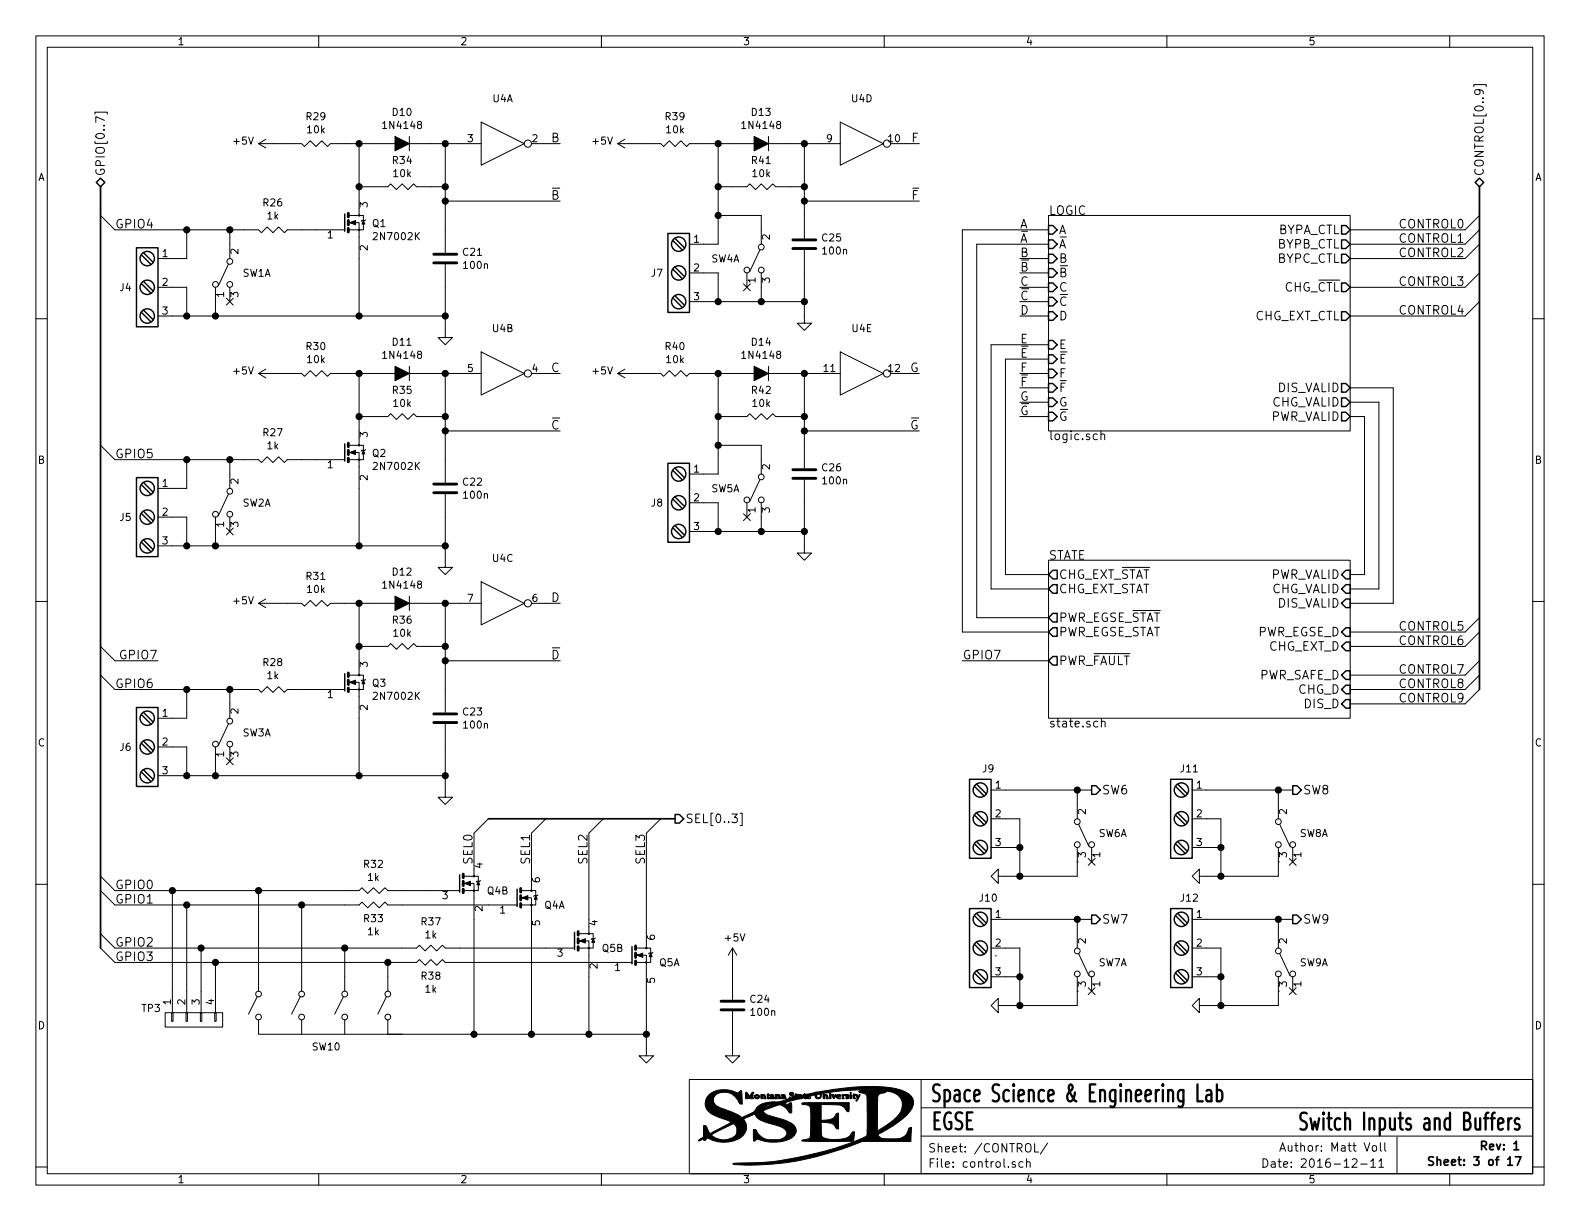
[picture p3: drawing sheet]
<svg xmlns="http://www.w3.org/2000/svg" width="279mm" height="216mm" viewBox="0 0 279 216" stroke-linecap="round" stroke-linejoin="round" font-family="sans-serif">
<g fill="none" stroke="#000" stroke-width=".18">
<path d="M6.3 6.4h266.7v203.2h-266.7zM8.4 8.4h262.6v199.1h-262.6zM56.4 6.4v2M106.3 6.4v2M156.4 6.4v2M206.3 6.4v2M256.4 6.4v2M260.6 15.3v-.3h2.2v.3M16.8 20.2v-.4h2.2v.4M17.8 38.1l2.5 2.5h25.4l.5 .5 1-1 1.1 1 1-1 1 1 .5-.5h10.2M45.7 25.4h7.6l.5 .5 1.1-1 1 1 1-1 1 1 .5-.5h11.4M45.7 25.4l1.3 .8"/>
<path d="M47 24.6l-1.3 .8M63.5 36.8v1.3h-1.8M63.5 38.1h.8v2.5h-.8v-1.2h-1.8M63.5 33h5.1l.5-.5 1 1 1-1 1 1 1.1-1 .5 .5h5M63.5 25.4v10.2M64.6 38.9l-.7 .2M72.4 25.4h12.7M72.4 24.1v2.6M78.7 25.4v19.3M78.7 35.6h20.4M85.1 21.6l7.6 3.8-7.6 3.8zM94 25.4h5.1"/>
<path d="M109.2 25.4h7.6l.5 .5 1.1-1 1 1 1-1 1 1 .5-.5h11.4M109.2 25.4l1.3 .8M110.5 24.6l-1.3 .8M127 33h5.1l.5-.5 1 1 1-1 1 1 1.1-1 .5 .5h5M127 38.1h7.6v5.1M127 25.4v17.8h-5.1M135.9 24.1v2.6M135.9 25.4h12.7M142.2 25.4v16.8M142.2 35.6h20.4M148.6 21.6l7.6 3.8-7.6 3.8zM157.5 25.4h5.1"/>
<path d="M185.4 38.1h53.4v38.1h-53.4zM261.6 38.1l-2.5 2.5h-20.3M6.3 56.4h2.1M27.9 50.8h5.1v5.1M27.9 55.9h50.8M33 40.6v5.1h-5.1M38.1 50.8v5.1M40 52.7l1.2 1.2M40.4 46.7l-1.8 3.8M40.6 40.6v5.1M40.6 50.8v2.5M41.2 52.7l-1.2 1.2"/>
<path d="M61.7 40.6h1.8v15.3M78.7 46.7v13h1.3l-1.3 1.3-1.2-1.3h1.2M121.9 48.3h5.1v5M121.9 53.3h20.3M131.5 50.2l1.2 1.2M132.1 48.3v2.5M132.7 50.2l-1.2 1.2M134.4 44.2l-1.8 3.8M134.6 48.3v5M142.2 44.2v13h1.3l-1.3 1.2-1.2-1.2h1.2M180.3 45.7h5.1M180.3 50.8h5.1"/>
<path d="M180.3 55.9h5.1M180.3 48.3h5.1M180.3 53.3h5.1M185.4 40.6h-15.2v71.2h15.2M185.4 43.2h-12.7v66h12.7M261.6 43.2l-2.5 2.5h-20.3M261.6 48.3l-2.5 2.5h-20.3M261.6 53.3l-2.5 2.6h-20.3M261.6 40.6l-2.5 2.6h-20.3M271 56.4h2M17.8 78.7l2.5 2.6h25.4l.5 .5 1-1 1.1 1 1-1 1 1 .5-.5h10.2M45.7 66h7.6l.5 .5 1.1-1 1 1 1-1 1 1 .5-.5h11.4"/>
<path d="M45.7 66l1.3 .8M47 65.3l-1.3 .7M63.5 77.5v1.2h-1.8M63.5 78.7h.8v2.6h-.8v-1.3h-1.8M63.5 73.7h5.1l.5-.5 1 1 1-1 1 1 1.1-1 .5 .5h5M63.5 66v10.2M64.6 79.5l-.7 .3M72.4 66h12.7M72.4 64.8v2.5M78.7 66v19.3M78.7 76.2h20.4M85.1 62.2l7.6 3.8-7.6 3.9z"/>
<path d="M94 66h5.1M109.2 66h7.6l.5 .5 1.1-1 1 1 1-1 1 1 .5-.5h11.4M109.2 66l1.3 .8M110.5 65.3l-1.3 .7M127 73.7h5.1l.5-.5 1 1 1-1 1 1 1.1-1 .5 .5h5M127 78.7h7.6v5.1M127 66v17.8h-5.1M135.9 66h12.7M135.9 64.8v2.5M142.2 66v16.8M142.2 76.2h20.4M148.6 62.2l7.6 3.8-7.6 3.9z"/>
<path d="M157.5 66h5.1M180.3 66h5.1M180.3 73.7h5.1M180.3 68.6h5.1M180.3 71.1h5.1M185.4 61h-10.1v43.1h10.1M185.4 63.5h-7.6v38.1h7.6M194.7 76.9l.2-.2 .4 .1 .1 .9M194.7 76.2v1.5M238.8 73.7h2.5v27.9h-2.5M238.8 68.6h7.6v38.1h-7.6M238.8 71.1h5v33h-5"/>
<path d="M27.9 91.4h5.1v5.1M27.9 96.5h50.8M33 81.3v5.1h-5.1M38.1 91.4v5.1M40 93.4l1.2 1.2M40.4 87.4l-1.8 3.8M40.6 81.3v5.1M40.6 91.4v2.6M41.2 93.4l-1.2 1.2M61.7 81.3h1.8v15.2M78.7 87.4v12.9h1.3l-1.3 1.3-1.2-1.3h1.2M121.9 88.9h5.1v5.1"/>
<path d="M121.9 94h20.3M131.5 90.8l1.2 1.2M132.1 88.9v2.5M132.7 90.8l-1.2 1.2M134.4 84.8l-1.8 3.8M134.6 88.9v5.1M142.2 84.8v13h1.3l-1.3 1.3-1.2-1.3h1.2M185.4 99.1h53.4v27.9h-53.4zM6.3 106.3h2.1M17.8 119.4l2.5 2.5h25.4l.5 .5 1-1 1.1 1 1-1 1 1 .5-.5h10.2M17.8 114.3l2.5 2.5h7.6M45.7 106.7h7.6l.5 .5 1.1-1 1 1 1-1 1 1 .5-.5h11.4"/>
<path d="M45.7 106.7l1.3 .7M47 105.9l-1.3 .8M63.5 118.1v1.3h-1.8M63.5 119.4h.8v2.5h-.8v-1.2h-1.8M63.5 114.3h5.1l.5-.5 1 1 1-1 1 1 1.1-1 .5 .5h5M63.5 106.7v10.1M72.4 105.4v2.6M72.4 106.7h12.7M78.7 106.7v19.3M78.7 116.8h20.4M85.1 102.9l7.6 3.8-7.6 3.8zM94 106.7h5.1"/>
<path d="M170.2 116.8h15.2M261.6 119.4l-2.5 2.5h-20.3M261.6 111.8l-2.5 2.5h-20.3M261.6 109.2l-2.5 2.6h-20.3M261.6 116.8l-2.5 2.6h-20.3M271 106.3h2M27.9 132.1h5.1v5.1M27.9 137.2h50.8M33 121.9v5.1h-5.1M38.1 132.1v5.1M40 134l1.2 1.2M40.4 128l-1.8 3.8"/>
<path d="M40.6 121.9v5.1M40.6 132.1v2.5M41.2 134l-1.2 1.2M61.7 121.9h1.8v15.3M64.6 120.1l-.7 .3M78.7 128v13h1.3l-1.3 1.2-1.2-1.2h1.2M175.3 139.7h17.7M190.5 139.7v5.1M194.8 127.7v-.1a.37 .37 0 0 1 .6 .1v.8M194.8 127v1.5M210.8 139.7h17.8M226.1 139.7v5.1"/>
<path d="M261.6 121.9l-2.5 2.6h-20.3M6.3 156.4h2.1M17.8 154.9l2.5 2.6h43.2l.5-.5 1 1 1-1 1.1 1 1-1 .5 .5h12.7M17.8 157.5l2.5 2.5h43.2l.5-.5 1 1 1-1 1.1 1 1-1 .5 .5h22.8M30.5 157.5v21.6M45.7 157.5v17.8M82 157.5h1.8v25.4M83.8 153.7v1.2h-1.8M83.8 154.9h.8v2.6h-.8v-1.3h-1.8M85 155.7l-.8 .3M86.4 144.8l-2.6 2.5v5.1M94 156.2v1.3h-1.8"/>
<path d="M94 157.5h.7v2.5h-.7v-1.2h-1.8M95.1 158.2l-.7 .3M96.5 144.8l-2.5 2.5v7.6M106.7 144.8l-2.6 2.5v15.3M116.8 144.8l-2.5 2.5v17.8M130.9 143.8h.3v2.2h-.3M175.3 144.8h5v10.1M175.3 149.9h5M190.5 149.9v5h-14v1.3l-1.2-1.3 1.2-1.2v1.2M190.5 152.4h.1M190.8 145.8l1.7 3.8M192.4 151.8l1.2 1.2"/>
<path d="M193 149.9v2.5M193.6 151.8l-1.2 1.2M210.8 144.8h5.1v10.1M210.8 149.9h5.1M226.1 149.9v5h-14v1.3l-1.3-1.3 1.3-1.2v1.2M226.1 152.4h.1M226.3 145.8l1.8 3.8M228 151.8l1.2 1.2M228.6 149.9v2.5M229.2 151.8l-1.2 1.2M271 156.4h2M17.8 165.1l2.5 2.5h53.4l.5-.5 1 1 1-1 1 1 1-1 .5 .5h22.9"/>
<path d="M17.8 167.6l2.5 2.6h53.4l.5-.5 1 1 1-1 1 1 1-1 .5 .5h33.1M29.2 179.1h10.2v2.5h-10.2zM30.4 179.1h.2v1.5h-.2zM32.9 179.1h.2v1.5h-.2zM33 160v19.1M35.4 179.1h.3v1.5h-.3zM35.6 167.6v11.5M38 179.1h.2v1.5h-.2zM38.1 170.2v8.9M45.5 176.3l-1.6 3M53.1 176.3l-1.5 3M53.3 160v15.3"/>
<path d="M60.7 176.3l-1.5 3M61 167.6v7.7M68.3 176.3l-1.5 3M68.6 170.2v5.1M92.2 160h1.8v22.9M102.4 167.6h1.7v15.3M104.1 163.8v1.3h-1.7M104.1 165.1h.8v2.5h-.8v-1.2h-1.7M105.3 165.9l-.8 .2M112.5 170.2h1.8v16.5h1.3l-1.3 1.3-1.3-1.3h1.3M114.3 166.4v1.2h-1.8M114.3 167.6h.8v2.6h-.8v-1.3h-1.8"/>
<path d="M115.4 168.4l-.7 .3M129.5 178.8v7.9h1.3l-1.3 1.3-1.2-1.3h1.2M129.5 167.6v9.2M129.5 167.6l-.7 1.3M129.5 167.6l.8 1.3M175.3 167.6h5v10.2M175.3 162.6h17.7M175.3 172.7h5M176 169h.1M190.5 172.7v5.1h-14v1.3l-1.2-1.3 1.2-1.3v1.3M190.5 175.3h.1M190.5 162.6v5"/>
<path d="M190.8 168.7l1.7 3.8M192.4 174.7l1.2 1.2M193 172.7v2.6M193.6 174.7l-1.2 1.2M210.8 167.6h5.1v10.2M210.8 162.6h17.8M210.8 172.7h5.1M226.1 172.7v5.1h-14v1.3l-1.3-1.3 1.3-1.3v1.3M226.1 175.3h.1M226.1 162.6v5M226.3 168.7l1.8 3.8M228 174.7l1.2 1.2"/>
<path d="M228.6 172.7v2.6M229.2 174.7l-1.2 1.2M45.7 180.3v2.6h22.9v-2.6M53.3 180.3v2.6M61 180.3v2.6M68.6 182.9h45.7M121.9 190.9h149.1v16.6h-149.1zM162.9 195.9h108M162.9 190.9v16.6M6.3 206.3h2.1M56.4 207.5v2.1M106.3 207.5v2.1"/>
<path d="M156.4 207.5v2.1M162.9 200.9h108M179.5 205.5l-.3-.1-.2 .2v.2l.5 .2v.3h-.5M180.9 205.5l-.4-.1-.3 .3v.6l.3 .1 .4-.1M181.5 205.5l.2-.1 .4 .1 .1 .9M181.5 204.9v1.5M183 202.2v1.5h.7M185.2 202.1l-1.2 2M206.3 207.5v2.1M223.3 204.9a.76 .76 0 0 1 .9 .8 .76 .76 0 0 1-.9 .7zM224.8 205.5h.6l.1 .9M225.5 205.8h-.5l-.2 .2 .2 .4 .5-.1"/>
<path d="M226 205.4h.6M226.2 204.9v1.3l.4 .2M226.3 203.6l.5-1.5 .5 1.5M226.5 203.1h.7M227 205.9l.7-.1-.1-.3-.4-.1-.2 .2 .1 .7h.5M227.8 202.6v.8a.37 .37 0 0 0 .6 0M244.9 202.1v1.3l.2 .2M247 201v6.5M256.4 207.5v2.1M271 206.3h2M273 209.6h.1"/>
<circle cx="63.5" cy="38.1" r=".13"/>
<circle cx="93.3" cy="25.4" r=".63"/>
<circle cx="156.8" cy="25.4" r=".63"/>
<circle cx="38.1" cy="50.3" r=".51"/>
<circle cx="40.6" cy="50.3" r=".51"/>
<circle cx="40.6" cy="46.2" r=".51"/>
<circle cx="63.5" cy="40.6" r=".13"/>
<circle cx="132.1" cy="47.8" r=".51"/>
<circle cx="134.6" cy="43.7" r=".51"/>
<circle cx="134.6" cy="47.8" r=".51"/>
<circle cx="63.5" cy="78.7" r=".13"/>
<circle cx="93.3" cy="66" r=".63"/>
<circle cx="156.8" cy="66" r=".63"/>
<circle cx="38.1" cy="90.9" r=".51"/>
<circle cx="40.6" cy="86.9" r=".51"/>
<circle cx="40.6" cy="90.9" r=".51"/>
<circle cx="63.5" cy="81.3" r=".13"/>
<circle cx="132.1" cy="88.4" r=".51"/>
<circle cx="134.6" cy="88.4" r=".51"/>
<circle cx="134.6" cy="84.3" r=".51"/>
<circle cx="63.5" cy="119.4" r=".13"/>
<circle cx="93.3" cy="106.7" r=".63"/>
<circle cx="38.1" cy="131.6" r=".51"/>
<circle cx="40.6" cy="131.6" r=".51"/>
<circle cx="40.6" cy="127.5" r=".51"/>
<circle cx="63.5" cy="121.9" r=".13"/>
<circle cx="83.8" cy="157.5" r=".13"/>
<circle cx="83.8" cy="154.9" r=".13"/>
<circle cx="94" cy="157.5" r=".13"/>
<circle cx="190.5" cy="145.3" r=".51"/>
<circle cx="190.5" cy="149.4" r=".51"/>
<circle cx="193" cy="149.4" r=".51"/>
<circle cx="226.1" cy="145.3" r=".51"/>
<circle cx="226.1" cy="149.4" r=".51"/>
<circle cx="228.6" cy="149.4" r=".51"/>
<circle cx="45.7" cy="179.8" r=".51"/>
<circle cx="45.7" cy="175.8" r=".51"/>
<circle cx="53.3" cy="175.8" r=".51"/>
<circle cx="53.3" cy="179.8" r=".51"/>
<circle cx="61" cy="179.8" r=".51"/>
<circle cx="61" cy="175.8" r=".51"/>
<circle cx="68.6" cy="175.8" r=".51"/>
<circle cx="68.6" cy="179.8" r=".51"/>
<circle cx="94" cy="160" r=".13"/>
<circle cx="104.1" cy="167.6" r=".13"/>
<circle cx="104.1" cy="165.1" r=".13"/>
<circle cx="114.3" cy="170.2" r=".13"/>
<circle cx="114.3" cy="167.6" r=".13"/>
<circle cx="190.5" cy="168.1" r=".51"/>
<circle cx="190.5" cy="172.2" r=".51"/>
<circle cx="193" cy="172.2" r=".51"/>
<circle cx="226.1" cy="168.1" r=".51"/>
<circle cx="226.1" cy="172.2" r=".51"/>
<circle cx="228.6" cy="172.2" r=".51"/>
</g>
<path d="M17.8 33v134.6M261.6 33v88.9M86.4 144.8h33M253.5 204.6l-.6-.1-.3 .3 .1 .3 .7 .4v.4l-.2 .1h-.6M254.1 205.2l.2-.1h.4l.1 .9M254.1 204.5v1.5M262 202.6l.7-.1 .2-.2-.1-.3-.2-.2h-.6v1.5" fill="none" stroke="#000" stroke-width=".3"/>
<path d="M231.1 196.9l-.3-.2h-.5a.86 .86 0 0 0-.3 1 .86 .86 0 0 0 .7 .6 .84 .84 0 0 1 0 1.4h-.5l-.3-.1M231.7 197.7l.4 2 .4-1.4 .4 1.4 .4-2" fill="none" stroke="#000" stroke-width=".41"/>
<g fill="#000" stroke="#000" stroke-width=".18">
<path d="M61.8 39.4l1.1-.4v.8zM64.3 39l.2 .6h-.5zM69.8 24.1l2.6 1.3-2.6 1.3zM133.3 24.1l2.6 1.3-2.6 1.3zM64.3 79.6l.2 .7h-.5zM69.8 64.8l2.6 1.2-2.6 1.3zM133.3 64.8l2.6 1.2-2.6 1.3zM61.8 80l1.1-.4v.8zM69.8 105.4l2.6 1.3-2.6 1.3zM61.8 120.7l1.1-.4v.7zM64.3 120.3l.2 .6h-.5zM82.2 156.2l1-.4v.8z"/>
<path d="M84.6 155.8l.2 .7h-.5zM92.3 158.8l1-.4v.7zM94.7 158.4l.3 .6h-.5zM102.5 166.4l1-.4v.8zM104.9 166l.3 .6h-.6zM112.6 168.9l1.1-.4v.8zM115.1 168.5l.2 .7h-.5zM131.9 193.1l.2 .1 .4 .7 .4-.7 .2-.1 .2 .1a.84 .84 0 0 0 0 1h-.6l.2-.2-.1-.4-.3 .7-.4-.7 .1 .7-.3-.1zM133.5 193.6a.52 .52 0 0 1 .8 .4 .46 .46 0 0 1-.5 .3 .46 .46 0 0 1-.4-.5h.3v.3h.3v-.4l-.1-.1-.2 .2h-.3zM134.5 193.5a.68 .68 0 0 1 1 .8h-.4l-.1-.7-.2 .7h-.2zM135.7 193.4h.1l.2 .2v.6l.2-.2 .4 .1v-.1h-.4l.4-.4-.4 .1a.4 .4 0 0 1 .5-.1 .4 .4 0 0 1 .2 .5l.2 .1v-.7a.72 .72 0 0 1 .8 .2l.1 .6h-.3l-.1-.7-.2 .2 .1 .5h-1.8zM138.2 193.6h.6l.2 .6h-.8v-.2l.4 .1v-.1h-.4l.4-.2v-.2l-.3 .2z"/>
<path d="M145.5 193.5l.8 .1 .2 .7h-.3l-.2-.7-.1 .6-.3 .1zM146.7 193.5a.44 .44 0 0 1 .1 .8l-.1-.1zM147 193.5h.4l.1 .4 .2-.3h.2l-.4 .7zM147.9 193.8l.5-.2-.4 .1a.42 .42 0 0 1 .7 0v.1l-.5 .2 .2 .2 .3-.1-.2 .2a.45 .45 0 0 1-.6-.5zM148.9 193.6h1.1l.1 .2-.3-.2 .3 .3v.2l-.5 .2v-.2h.3l-.5-.4-.3 .2 .2 .4h-.4zM141.8 195.1l1.2-.1h7.2l-.1 1.5h-.3a2.08 2.08 0 0 0-2.3-1.1l-2.3-.1v2.8a2.89 2.89 0 0 0 2.5-.8 .49 .49 0 0 1 .6-.5v2.8a.44 .44 0 0 1-.6-.4 1.21 1.21 0 0 0-1.1-.6l-1.4-.2v1.7a.92 .92 0 0 0 .9 1.2 5.7 5.7 0 0 0 4.1-.4l.3-.4a.51 .51 0 0 1 .6-.4l-.1 1.7h-7.8l-1.4-.1 .2-.2 .6-.1a.65 .65 0 0 0 .7-.8l.1-1.4a10.7 10.7 0 0 0-.2-3.6l-.6-.2-.7-.1zM150.3 193.5l.2 .1 .1 .7-.3-.1zM150.4 193.1l.1 .2h-.2zM150.9 193.4h.2a.58 .58 0 0 1 .7 .6l.1-.4 .2-.1-.5 1.1h-.3a.54 .54 0 0 0 .3-.5 .54 .54 0 0 0-.4-.4l-.1 .2 .2 .3-.2 .1a.57 .57 0 0 1-.2-.9zM125.4 193.6a4.8 4.8 0 0 1 5.1-.3l.6-.5 .2 2.4a.48 .48 0 0 1-.7-.4 2.7 2.7 0 0 0-4.1-1.2 1.38 1.38 0 0 0 .9 2.3l2.6 1 1.2 .7 1.1-.5a2.12 2.12 0 0 0 1.5-1.2h1.3l1.6-.7a2.24 2.24 0 0 0-1.7 .7h-1.2l.1-.1a5.2 5.2 0 0 1 3.5-1l1.9-.5 .3-.3 .2 .1h.3v-.2l-.4-.3-.1-.2 .2-.2h.4l.1 .1v.2l-.2-.2h-.3l.7 .7 .1-.2 .4 .1 .6-.1-.6-.1-.4 .1 .1-.4 1.1 .3 .5-.3a2.14 2.14 0 0 0 1.7-.2l1.2-.2a37.2 37.2 0 0 1 13.3-.5 4.2 4.2 0 0 1 2.9 1.8 2.19 2.19 0 0 1-.5 2.2 19.5 19.5 0 0 1-5.6 4.1l-.1 .1a1.56 1.56 0 0 0 1.8 .7h.6a3.2 3.2 0 0 0 2.4-.5l.3-.4 .5-1 .4-.1-.1 2.4h-8.6l-.8 .3a47.8 47.8 0 0 1-22.1 3.7l.3-.1a57.6 57.6 0 0 0 23.3-4.8l.1-.9h1.8l.9-.5a11.3 11.3 0 0 0 3.3-2.9 2.46 2.46 0 0 0-.2-2.6 2.46 2.46 0 0 0-2.4-1l-.1 .2-.4 .1a.87 .87 0 0 0-1 1l-.1 5.7h-1.8v-4.4a3.2 3.2 0 0 0-.2-2.1l-1.1-.3-.1-.2 3.9-.2a41.2 41.2 0 0 0-8.9 .4l-.1 .2-.4-.2-1.1 .2-.1 .6a.57 .57 0 0 1-.6 .3 .57 .57 0 0 1-.5-.5h.3l.2 .3h.4l.1-.5-.1-.1h-.3l-.3 .3-.6-.2-.9 .4a.26 .26 0 0 0 .5 .1l-.3 .2h-.3l-.4-.3v.1l.2 .1-.1 .1-.5-.2-.1 .1-2 .5-1.2 .4a.79 .79 0 0 0 1.2-.1l.1 .5v1.2l-.4 .1a2.32 2.32 0 0 0-1.9-1.4l-2.7 1a1.85 1.85 0 0 0 1.6 1 8.1 8.1 0 0 1 3.9 1.7 1.34 1.34 0 0 1-.4 2.1 7.3 7.3 0 0 1-6.2 .2l-.6 .4-.1-2.1a.41 .41 0 0 1 .6 .3 2.74 2.74 0 0 0 3 1.5 2.1 2.1 0 0 0 2.4-1.1 2.02 2.02 0 0 0-1.8-1.4 8 8 0 0 1-3.6-1.4l-.3-.6h-.1l-1.9 .9 .2 .3a2.19 2.19 0 0 1-1.1 3.2 5.9 5.9 0 0 1-5.5-.2l-.4 .5h-.2l-.1-.3-.9 .3 .9-.6v-.4h1.4a3 3 0 0 0 4.4-.2 1.27 1.27 0 0 0-.6-1.8l-3.8 2h-1.4v-1.7l.5 .1 .7 1.3 2.6-1.4a1.27 1.27 0 0 0 1-.6l-.4-.2a10.4 10.4 0 0 1-3.6-1.7 2 2 0 0 1 .2-2.9z"/>
</g>
<g fill="none" stroke="#000" stroke-width=".25">
<path d="M17 32.3l.8-.8 .7 .8-.7 .7zM61 37.8v3.1M185.4 39.9h.8l.7 .7-.7 .8h-.8zM237.2 39.9h.8l.8 .7-.8 .8h-.8zM260.9 32.3l.7-.8 .8 .8-.8 .7zM24.1 43.8h3.8v14h-3.8zM25 50.2l1.7 1.6M25 55.2l1.7 1.7M25 45.1l1.7 1.6M25.4 54.9l1.7 1.6M25.4 44.7l1.7 1.7M25.4 49.8l1.7 1.6"/>
<path d="M118.1 41.3h3.8v13.9h-3.8zM119 47.6l1.6 1.7M119 52.7l1.6 1.7M119 42.5l1.6 1.7M119.4 52.3l1.6 1.7M119.4 42.2l1.6 1.6M119.4 47.2l1.6 1.7M185.4 42.4h.8l.7 .8-.7 .7h-.8zM185.4 45h.8l.7 .7-.7 .8h-.8zM185.4 47.5h.8l.7 .8-.7 .7h-.8zM185.4 50h.8l.7 .8-.7 .8h-.8zM185.4 52.6h.8l.7 .7-.7 .8h-.8z"/>
<path d="M185.4 55.1h.8l.7 .8-.7 .7h-.8zM237.2 42.4h.8l.8 .8-.8 .7h-.8zM237.2 45h.8l.8 .7-.8 .8h-.8zM237.2 50h.8l.8 .8-.8 .8h-.8zM237.2 55.1h.8l.8 .8-.8 .7h-.8zM61 78.5v3M185.4 60.2h.8l.7 .8-.7 .7h-.8zM185.4 62.7h.8l.7 .8-.7 .8h-.8zM185.4 65.3h.8l.7 .7-.7 .8h-.8zM185.4 67.8h.8l.7 .8-.7 .7h-.8zM185.4 70.4h.8l.7 .7-.7 .8h-.8zM185.4 72.9h.8l.7 .8-.7 .7h-.8z"/>
<path d="M237.2 70.4h.8l.8 .7-.8 .8h-.8zM237.2 67.8h.8l.8 .8-.8 .7h-.8zM237.2 72.9h.8l.8 .8-.8 .7h-.8zM24.1 84.5h3.8v13.9h-3.8zM25 90.8l1.7 1.7M25 95.9l1.7 1.6M25 85.7l1.7 1.7M25.4 95.5l1.7 1.7M25.4 85.3l1.7 1.7M25.4 90.4l1.7 1.7M118.1 81.9h3.8v14h-3.8zM119 88.3l1.6 1.6"/>
<path d="M119 93.3l1.6 1.7M119 83.2l1.6 1.6M119.4 93l1.6 1.6M119.4 82.8l1.6 1.7M119.4 87.9l1.6 1.6M61 119.1v3.1M186.2 116.1h.7v1.5h-.7l-.8-.8zM186.2 111h.7v1.5h-.7l-.8-.7zM186.2 103.4h.7v1.5h-.7l-.8-.8zM186.2 100.8h.7v1.6h-.7l-.8-.8zM186.2 108.5h.7v1.5h-.7l-.8-.8zM237.2 111.8l.8-.8h.8v1.5h-.8z"/>
<path d="M237.2 104.1l.8-.7h.8v1.5h-.8zM238 118.6h.8v1.5h-.8l-.8-.7zM238 113.5h.8v1.6h-.8l-.8-.8zM238 100.8h.8v1.6h-.8l-.8-.8zM238 105.9h.8v1.5h-.8l-.8-.7zM24.1 125.1h3.8v14h-3.8zM25 131.4l1.7 1.7M25 136.5l1.7 1.7M25 126.4l1.7 1.6M25.4 136.1l1.7 1.7M25.4 126l1.7 1.6M25.4 131.1l1.7 1.6"/>
<path d="M171.4 137.8h3.9v14h-3.9zM172.3 139.1l1.7 1.6M172.7 138.7l1.7 1.6M193 138.9h.8l.8 .8-.8 .8h-.8zM207 137.8h3.8v14h-3.8zM207.9 139.1l1.6 1.6M208.3 138.7l1.6 1.6M228.6 138.9h.8l.7 .8-.7 .8h-.8zM238 121.2h.8v1.5h-.8l-.8-.8zM238 123.7h.8v1.5h-.8l-.8-.7zM81.3 154.7v3M91.4 157.2v3.1"/>
<path d="M119.4 144h.7l.8 .8-.8 .7h-.7zM172.3 144.1l1.7 1.7M172.3 149.2l1.7 1.7M172.7 148.8l1.7 1.7M172.7 143.8l1.7 1.6M207.9 144.1l1.6 1.7M207.9 149.2l1.6 1.7M208.3 148.8l1.6 1.7M208.3 143.8l1.6 1.6M101.6 164.8v3.1M111.8 167.4v3M171.4 160.7h3.9v13.9h-3.9z"/>
<path d="M172.3 167l1.7 1.7M172.3 172.1l1.7 1.6M172.3 161.9l1.7 1.7M172.7 171.7l1.7 1.7M172.7 161.5l1.7 1.7M172.7 166.6l1.7 1.7M193 161.8h.8l.8 .8-.8 .7h-.8zM207 160.7h3.8v13.9h-3.8zM207.9 167l1.6 1.7M207.9 172.1l1.6 1.6M207.9 161.9l1.6 1.7M208.3 171.7l1.6 1.7"/>
<path d="M208.3 161.5l1.6 1.7M208.3 166.6l1.6 1.7M228.6 161.8h.8l.7 .8-.7 .7h-.8z"/>
<circle cx="26" cy="45.7" r="1.27"/>
<circle cx="26" cy="50.8" r="1.27"/>
<circle cx="26" cy="55.9" r="1.27"/>
<circle cx="120" cy="53.3" r="1.27"/>
<circle cx="120" cy="48.3" r="1.27"/>
<circle cx="120" cy="43.2" r="1.27"/>
<circle cx="26" cy="86.4" r="1.27"/>
<circle cx="26" cy="91.4" r="1.27"/>
<circle cx="26" cy="96.5" r="1.27"/>
<circle cx="120" cy="94" r="1.27"/>
<circle cx="120" cy="83.8" r="1.27"/>
<circle cx="120" cy="88.9" r="1.27"/>
<circle cx="26" cy="127" r="1.27"/>
<circle cx="26" cy="132.1" r="1.27"/>
<circle cx="26" cy="137.2" r="1.27"/>
<circle cx="173.4" cy="139.7" r="1.27"/>
<circle cx="208.9" cy="139.7" r="1.27"/>
<circle cx="173.4" cy="149.9" r="1.27"/>
<circle cx="173.4" cy="144.8" r="1.27"/>
<circle cx="208.9" cy="149.9" r="1.27"/>
<circle cx="208.9" cy="144.8" r="1.27"/>
<circle cx="173.4" cy="172.7" r="1.27"/>
<circle cx="173.4" cy="167.6" r="1.27"/>
<circle cx="173.4" cy="162.6" r="1.27"/>
<circle cx="208.9" cy="172.7" r="1.27"/>
<circle cx="208.9" cy="162.6" r="1.27"/>
<circle cx="208.9" cy="167.6" r="1.27"/>
</g>
<g fill="none" stroke="#000" stroke-width=".51">
<path d="M61.6 37.7v.7M61.6 39v.8M61.6 40.4v.6M76.7 46.5h4.1M76.7 45h4.1M140.2 43.9h4.1M140.2 42.4h4.1M61.6 78.4v.6M61.6 79.6v.8M61.6 81v.7M76.7 87.1h4.1M76.7 85.6h4.1"/>
<path d="M140.2 84.6h4.1M140.2 83.1h4.1M61.6 119v.6M61.6 120.3v.7M61.6 121.7v.6M76.7 127.8h4.1M76.7 126.2h4.1M81.9 154.6v.6M81.9 155.8v.8M81.9 157.2v.7M92.1 157.1v.6M92.1 158.4v.7"/>
<path d="M92.1 159.8v.6M102.2 164.7v.7M102.2 166v.8M102.2 167.4v.6M112.4 167.3v.6M112.4 168.5v.8M112.4 169.9v.7M127.5 178.6h4.1M127.5 177h4.1"/>
</g>
<g fill="#000" stroke="#000" stroke-width=".25">
<circle cx="63.5" cy="33" r=".51"/>
<circle cx="63.5" cy="25.4" r=".51"/>
<circle cx="78.7" cy="25.4" r=".51"/>
<circle cx="78.7" cy="35.6" r=".51"/>
<circle cx="78.7" cy="33" r=".51"/>
<circle cx="127" cy="25.4" r=".51"/>
<circle cx="127" cy="33" r=".51"/>
<circle cx="127" cy="38.1" r=".51"/>
<circle cx="142.2" cy="33" r=".51"/>
<circle cx="142.2" cy="35.6" r=".51"/>
<circle cx="142.2" cy="25.4" r=".51"/>
<circle cx="33" cy="55.9" r=".51"/>
<circle cx="33" cy="40.6" r=".51"/>
<circle cx="38.1" cy="55.9" r=".51"/>
<circle cx="40.6" cy="40.6" r=".51"/>
<circle cx="63.5" cy="55.9" r=".51"/>
<circle cx="78.7" cy="55.9" r=".51"/>
<circle cx="127" cy="53.3" r=".51"/>
<circle cx="134.6" cy="53.3" r=".51"/>
<circle cx="142.2" cy="53.3" r=".51"/>
<circle cx="63.5" cy="73.7" r=".51"/>
<circle cx="63.5" cy="66" r=".51"/>
<circle cx="78.7" cy="66" r=".51"/>
<circle cx="78.7" cy="73.7" r=".51"/>
<circle cx="78.7" cy="76.2" r=".51"/>
<circle cx="127" cy="66" r=".51"/>
<circle cx="127" cy="78.7" r=".51"/>
<circle cx="127" cy="73.7" r=".51"/>
<circle cx="142.2" cy="76.2" r=".51"/>
<circle cx="142.2" cy="73.7" r=".51"/>
<circle cx="142.2" cy="66" r=".51"/>
<circle cx="33" cy="81.3" r=".51"/>
<circle cx="33" cy="96.5" r=".51"/>
<circle cx="38.1" cy="96.5" r=".51"/>
<circle cx="40.6" cy="81.3" r=".51"/>
<circle cx="63.5" cy="96.5" r=".51"/>
<circle cx="78.7" cy="96.5" r=".51"/>
<circle cx="127" cy="94" r=".51"/>
<circle cx="134.6" cy="94" r=".51"/>
<circle cx="142.2" cy="94" r=".51"/>
<circle cx="63.5" cy="114.3" r=".51"/>
<circle cx="63.5" cy="106.7" r=".51"/>
<circle cx="78.7" cy="114.3" r=".51"/>
<circle cx="78.7" cy="106.7" r=".51"/>
<circle cx="78.7" cy="116.8" r=".51"/>
<circle cx="33" cy="121.9" r=".51"/>
<circle cx="33" cy="137.2" r=".51"/>
<circle cx="38.1" cy="137.2" r=".51"/>
<circle cx="40.6" cy="121.9" r=".51"/>
<circle cx="63.5" cy="137.2" r=".51"/>
<circle cx="78.7" cy="137.2" r=".51"/>
<circle cx="190.5" cy="139.7" r=".51"/>
<circle cx="226.1" cy="139.7" r=".51"/>
<circle cx="30.5" cy="157.5" r=".51"/>
<circle cx="45.7" cy="157.5" r=".51"/>
<circle cx="180.3" cy="149.9" r=".51"/>
<circle cx="180.3" cy="154.9" r=".51"/>
<circle cx="215.9" cy="149.9" r=".51"/>
<circle cx="215.9" cy="154.9" r=".51"/>
<circle cx="33" cy="160" r=".51"/>
<circle cx="35.6" cy="167.6" r=".51"/>
<circle cx="38.1" cy="170.2" r=".51"/>
<circle cx="53.3" cy="160" r=".51"/>
<circle cx="61" cy="167.6" r=".51"/>
<circle cx="68.6" cy="170.2" r=".51"/>
<circle cx="180.3" cy="177.8" r=".51"/>
<circle cx="180.3" cy="172.7" r=".51"/>
<circle cx="190.5" cy="162.6" r=".51"/>
<circle cx="215.9" cy="177.8" r=".51"/>
<circle cx="215.9" cy="172.7" r=".51"/>
<circle cx="226.1" cy="162.6" r=".51"/>
<circle cx="83.8" cy="182.9" r=".51"/>
<circle cx="94" cy="182.9" r=".51"/>
<circle cx="104.1" cy="182.9" r=".51"/>
<circle cx="114.3" cy="182.9" r=".51"/>
</g>
<g font-size="4.2">
<text x="164.4" y="194.9">Space Science &amp; Engineering Lab</text>
<text x="164.5" y="199.8">EGSE</text>
<text x="234.9" y="199.9">Switch Inputs a</text>
</g>
<g font-size="2.1">
<text x="97.5" y="25.1">B</text>
<text x="161.3" y="25.1">F</text>
<text x="18.5" y="31.2" transform="rotate(-90 18.5 31.2)">GPIO[0..7]</text>
<text x="97.5" y="35.3">B</text>
<text x="161.3" y="35.3">F</text>
<text x="262.4" y="31.2" transform="rotate(-90 262.4 31.2)">CONTROL[0..9]</text>
<text x="20.3" y="40.4">GPIO4</text>
<text x="180.3" y="40.4">A</text>
<text x="185.4" y="38">LOGIC</text>
<text x="187.2" y="41.4">A</text>
<text x="225.8" y="41.4">BYPA_CTL</text>
<text x="247.4" y="40.4">CONTROL0</text>
<text x="180.3" y="45.5">B</text>
<text x="180.3" y="42.9">A</text>
<text x="187.2" y="43.9">A</text>
<text x="187.2" y="46.5">B</text>
<text x="225.8" y="43.9">BYPB_CTL</text>
<text x="225.8" y="46.5">BYPC_CTL</text>
<text x="247.4" y="42.9">CONTROL1</text>
<text x="247.4" y="45.5">CONTROL2</text>
<text x="180.3" y="50.5">C</text>
<text x="180.3" y="48">B</text>
<text x="180.3" y="53.1">C</text>
<text x="187.2" y="49">B</text>
<text x="187.2" y="51.6">C</text>
<text x="226.9" y="51.6">CHG_CTL</text>
<text x="247.4" y="50.5">CONTROL3</text>
<text x="180.3" y="55.6">D</text>
<text x="187.2" y="54.1">C</text>
<text x="187.2" y="56.6">D</text>
<text x="221.6" y="56.6">CHG_EXT_CTL</text>
<text x="247.4" y="55.6">CONTROL4</text>
<text x="97.5" y="65.8">C</text>
<text x="160.9" y="65.8">G</text>
<text x="180.3" y="65.8">F</text>
<text x="180.3" y="60.7">E</text>
<text x="180.3" y="63.2">E</text>
<text x="187.2" y="61.7">E</text>
<text x="187.2" y="64.3">E</text>
<text x="180.3" y="68.3">F</text>
<text x="180.3" y="70.9">G</text>
<text x="187.2" y="66.8">F</text>
<text x="187.2" y="69.3">F</text>
<text x="187.2" y="71.9">G</text>
<text x="224.7" y="71.9">CHG_VALID</text>
<text x="225.9" y="69.3">DIS_VALID</text>
<text x="97.5" y="75.9">C</text>
<text x="160.9" y="75.9">G</text>
<text x="180.3" y="73.4">G</text>
<text x="185.4" y="77.8">logic.sch</text>
<text x="187.2" y="74.4">G</text>
<text x="224.5" y="74.4">PWR_VALID</text>
<text x="20.3" y="81">GPIO5</text>
<text x="185.4" y="99">STATE</text>
<text x="97.5" y="106.4">D</text>
<text x="187.2" y="104.9">CHG_EXT_STAT</text>
<text x="187.2" y="102.4">CHG_EXT_STAT</text>
<text x="224.5" y="102.4">PWR_VALID</text>
<text x="224.7" y="104.9">CHG_VALID</text>
<text x="225.9" y="107.4">DIS_VALID</text>
<text x="187.2" y="112.5">PWR_EGSE_STAT</text>
<text x="187.2" y="110">PWR_EGSE_STAT</text>
<text x="222.2" y="112.5">PWR_EGSE_D</text>
<text x="247.4" y="111.5">CONTROL5</text>
<text x="21.5" y="116.6">GPIO7</text>
<text x="97.5" y="116.6">D</text>
<text x="170.2" y="116.6">GPIO7</text>
<text x="187.2" y="117.6">PWR_FAULT</text>
<text x="224.3" y="115.1">CHG_EXT_D</text>
<text x="247.4" y="114">CONTROL6</text>
<text x="247.4" y="119.1">CONTROL7</text>
<text x="20.3" y="121.7">GPIO6</text>
<text x="222.5" y="120.1">PWR_SAFE_D</text>
<text x="229.6" y="122.7">CHG_D</text>
<text x="230.7" y="125.2">DIS_D</text>
<text x="247.4" y="121.7">CONTROL8</text>
<text x="247.4" y="124.2">CONTROL9</text>
<text x="185.4" y="128.6">state.sch</text>
<text x="194.8" y="140.5">SW6</text>
<text x="230.4" y="140.5">SW8</text>
<text x="121.2" y="145.5">SEL[0..3]</text>
<text x="83.6" y="152.6" transform="rotate(-90 83.6 152.6)">SEL0</text>
<text x="93.7" y="152.6" transform="rotate(-90 93.7 152.6)">SEL1</text>
<text x="103.9" y="152.6" transform="rotate(-90 103.9 152.6)">SEL2</text>
<text x="114" y="152.6" transform="rotate(-90 114 152.6)">SEL3</text>
<text x="20.3" y="157.2">GPIO0</text>
<text x="20.3" y="159.8">GPIO1</text>
<text x="20.3" y="167.4">GPIO2</text>
<text x="194.8" y="163.3">SW7</text>
<text x="230.4" y="163.3">SW9</text>
<text x="20.3" y="169.9">GPIO3</text>
<text x="164.1" y="203.8">Sheet: /CONTROL/</text>
<text x="228.6" y="203.6">Author: Matt Voll</text>
<text x="262.8" y="203.4">Rev: 1</text>
<text x="164.1" y="206.5">File: control.sch</text>
<text x="228.6" y="206.5">Date: 2016-12-11</text>
<text x="255.8" y="206.1">Sheet: 3 of 17</text>
</g>
<g font-size="1.8">
<text x="31.3" y="8">1</text>
<text x="81.4" y="8">2</text>
<text x="131.3" y="8">3</text>
<text x="181.4" y="8">4</text>
<text x="231.3" y="8">5</text>
<text x="54.2" y="21.3">R29</text>
<text x="54.4" y="23.6">10k</text>
<text x="68" y="22.8">1N4148</text>
<text x="69.5" y="20.5">D10</text>
<text x="87.1" y="18.1">U4A</text>
<text x="117.7" y="21.3">R39</text>
<text x="117.9" y="23.6">10k</text>
<text x="131.5" y="22.8">1N4148</text>
<text x="133" y="20.5">D13</text>
<text x="150.6" y="18.1">U4D</text>
<text x="41.4" y="25.6">+5V</text>
<text x="69.5" y="29">R34</text>
<text x="82.7" y="25.1">3</text>
<text x="94.1" y="25.1">2</text>
<text x="104.9" y="25.6">+5V</text>
<text x="133" y="29">R41</text>
<text x="146.2" y="25.1">9</text>
<text x="157.1" y="25.1">10</text>
<text x="6.7" y="32">A</text>
<text x="69.6" y="31.3">10k</text>
<text x="133.1" y="31.3">10k</text>
<text x="271.4" y="32">A</text>
<text x="46.6" y="36.5">R26</text>
<text x="47.3" y="38.8">1k</text>
<text x="65" y="36.7" transform="rotate(-90 65 36.7)">3</text>
<text x="65.9" y="40.2">Q1</text>
<text x="28.7" y="45.5">1</text>
<text x="42.2" y="44.9" transform="rotate(-90 42.2 44.9)">2</text>
<text x="57.9" y="42.2">1</text>
<text x="65" y="44.3" transform="rotate(-90 65 44.3)">2</text>
<text x="66.4" y="42.5">2N7002K</text>
<text x="81.9" y="45.2">C21</text>
<text x="82.1" y="47.5">100n</text>
<text x="122.7" y="42.9">1</text>
<text x="125.8" y="46.4">SW4A</text>
<text x="136.1" y="42.4" transform="rotate(-90 136.1 42.4)">2</text>
<text x="145.4" y="42.7">C25</text>
<text x="145.6" y="45">100n</text>
<text x="21.2" y="51.5">J4</text>
<text x="28.7" y="50.5">2</text>
<text x="39.6" y="52.6" transform="rotate(-90 39.6 52.6)">1</text>
<text x="42.2" y="52.6" transform="rotate(-90 42.2 52.6)">3</text>
<text x="42.9" y="48.9">SW1A</text>
<text x="115.2" y="48.9">J7</text>
<text x="122.7" y="48">2</text>
<text x="122.7" y="53.1">3</text>
<text x="133.6" y="50" transform="rotate(-90 133.6 50)">1</text>
<text x="136.1" y="50" transform="rotate(-90 136.1 50)">3</text>
<text x="28.7" y="55.6">3</text>
<text x="87.1" y="58.7">U4B</text>
<text x="150.7" y="58.7">U4E</text>
<text x="54.2" y="61.9">R30</text>
<text x="54.4" y="64.2">10k</text>
<text x="68" y="63.4">1N4148</text>
<text x="69.5" y="61.1">D11</text>
<text x="82.7" y="65.8">5</text>
<text x="94.1" y="65.8">4</text>
<text x="117.7" y="61.9">R40</text>
<text x="117.9" y="64.2">10k</text>
<text x="131.5" y="63.4">1N4148</text>
<text x="133" y="61.1">D14</text>
<text x="145.7" y="65.8">11</text>
<text x="157.1" y="65.8">12</text>
<text x="41.4" y="66.2">+5V</text>
<text x="69.5" y="69.6">R35</text>
<text x="69.6" y="72">10k</text>
<text x="104.9" y="66.2">+5V</text>
<text x="133" y="69.6">R42</text>
<text x="133.1" y="72">10k</text>
<text x="46.6" y="77.1">R27</text>
<text x="65" y="77.3" transform="rotate(-90 65 77.3)">3</text>
<text x="6.7" y="82">B</text>
<text x="47.3" y="79.5">1k</text>
<text x="57.9" y="82.8">1</text>
<text x="65.9" y="80.8">Q2</text>
<text x="66.4" y="83.1">2N7002K</text>
<text x="122.7" y="83.6">1</text>
<text x="136.1" y="83" transform="rotate(-90 136.1 83)">2</text>
<text x="145.4" y="83.3">C26</text>
<text x="271.4" y="82">B</text>
<text x="28.7" y="86.1">1</text>
<text x="42.2" y="85.6" transform="rotate(-90 42.2 85.6)">2</text>
<text x="42.9" y="89.6">SW2A</text>
<text x="65" y="84.9" transform="rotate(-90 65 84.9)">2</text>
<text x="81.9" y="85.9">C22</text>
<text x="82.1" y="88.2">100n</text>
<text x="115.2" y="89.6">J8</text>
<text x="122.7" y="88.6">2</text>
<text x="125.8" y="87">SW5A</text>
<text x="145.6" y="85.6">100n</text>
<text x="21.2" y="92.1">J5</text>
<text x="28.7" y="91.2">2</text>
<text x="39.6" y="93.2" transform="rotate(-90 39.6 93.2)">1</text>
<text x="42.2" y="93.2" transform="rotate(-90 42.2 93.2)">3</text>
<text x="122.7" y="93.7">3</text>
<text x="133.6" y="90.7" transform="rotate(-90 133.6 90.7)">1</text>
<text x="136.1" y="90.7" transform="rotate(-90 136.1 90.7)">3</text>
<text x="28.7" y="96.3">3</text>
<text x="69.5" y="101.8">D12</text>
<text x="87.1" y="99.4">U4C</text>
<text x="41.4" y="106.9">+5V</text>
<text x="54.2" y="102.5">R31</text>
<text x="54.4" y="104.9">10k</text>
<text x="68" y="104.1">1N4148</text>
<text x="82.7" y="106.4">7</text>
<text x="94.1" y="106.4">6</text>
<text x="69.5" y="110.3">R36</text>
<text x="69.6" y="112.6">10k</text>
<text x="46.6" y="117.8">R28</text>
<text x="65" y="118" transform="rotate(-90 65 118)">3</text>
<text x="47.3" y="120.1">1k</text>
<text x="57.9" y="123.4">1</text>
<text x="65" y="125.6" transform="rotate(-90 65 125.6)">2</text>
<text x="65.9" y="121.4">Q3</text>
<text x="66.4" y="123.7">2N7002K</text>
<text x="6.7" y="132">C</text>
<text x="28.7" y="126.7">1</text>
<text x="28.7" y="131.8">2</text>
<text x="42.2" y="126.2" transform="rotate(-90 42.2 126.2)">2</text>
<text x="42.9" y="130.2">SW3A</text>
<text x="81.9" y="126.5">C23</text>
<text x="82.1" y="128.8">100n</text>
<text x="271.4" y="132">C</text>
<text x="21.2" y="132.8">J6</text>
<text x="28.7" y="136.9">3</text>
<text x="39.6" y="133.8" transform="rotate(-90 39.6 133.8)">1</text>
<text x="42.2" y="133.8" transform="rotate(-90 42.2 133.8)">3</text>
<text x="173.8" y="136.6">J9</text>
<text x="208.8" y="136.6">J11</text>
<text x="176" y="139.4">1</text>
<text x="192" y="144" transform="rotate(-90 192 144)">2</text>
<text x="211.6" y="139.4">1</text>
<text x="227.6" y="144" transform="rotate(-90 227.6 144)">2</text>
<text x="176" y="144.5">2</text>
<text x="176" y="149.6">3</text>
<text x="194.3" y="148">SW6A</text>
<text x="211.6" y="144.5">2</text>
<text x="211.6" y="149.6">3</text>
<text x="229.8" y="148">SW8A</text>
<text x="64.4" y="153.5">R32</text>
<text x="65.1" y="155.8">1k</text>
<text x="85.3" y="153.5" transform="rotate(-90 85.3 153.5)">4</text>
<text x="192" y="151.6" transform="rotate(-90 192 151.6)">3</text>
<text x="194.6" y="151.6" transform="rotate(-90 194.6 151.6)">1</text>
<text x="227.6" y="151.6" transform="rotate(-90 227.6 151.6)">3</text>
<text x="230.1" y="151.6" transform="rotate(-90 230.1 151.6)">1</text>
<text x="78.3" y="159">3</text>
<text x="85.3" y="161.1" transform="rotate(-90 85.3 161.1)">2</text>
<text x="86.2" y="158.2">Q4B</text>
<text x="88.4" y="161.5">1</text>
<text x="95.5" y="156.1" transform="rotate(-90 95.5 156.1)">6</text>
<text x="96.3" y="160.7">Q4A</text>
<text x="173.3" y="159.4">J10</text>
<text x="208.8" y="159.4">J12</text>
<text x="64.4" y="163.1">R33</text>
<text x="65.1" y="165.4">1k</text>
<text x="74.6" y="163.6">R37</text>
<text x="75.2" y="165.9">1k</text>
<text x="95.5" y="163.7" transform="rotate(-90 95.5 163.7)">5</text>
<text x="105.7" y="163.7" transform="rotate(-90 105.7 163.7)">4</text>
<text x="115.8" y="166.2" transform="rotate(-90 115.8 166.2)">6</text>
<text x="128.3" y="166.5">+5V</text>
<text x="176" y="162.3">1</text>
<text x="176" y="167.4">2</text>
<text x="192" y="166.9" transform="rotate(-90 192 166.9)">2</text>
<text x="211.6" y="162.3">1</text>
<text x="211.6" y="167.4">2</text>
<text x="227.6" y="166.9" transform="rotate(-90 227.6 166.9)">2</text>
<text x="74.6" y="173.2">R38</text>
<text x="98.6" y="169.2">3</text>
<text x="105.7" y="171.3" transform="rotate(-90 105.7 171.3)">2</text>
<text x="106.5" y="168.3">Q5B</text>
<text x="108.7" y="171.7">1</text>
<text x="115.8" y="173.8" transform="rotate(-90 115.8 173.8)">5</text>
<text x="116.6" y="170.9">Q5A</text>
<text x="176" y="172.5">3</text>
<text x="194.3" y="170.9">SW7A</text>
<text x="211.6" y="172.5">3</text>
<text x="229.8" y="170.9">SW9A</text>
<text x="25.1" y="178.9">TP3</text>
<text x="30.2" y="177.6" transform="rotate(-90 30.2 177.6)">1</text>
<text x="32.8" y="177.6" transform="rotate(-90 32.8 177.6)">2</text>
<text x="35.3" y="177.6" transform="rotate(-90 35.3 177.6)">3</text>
<text x="37.8" y="177.6" transform="rotate(-90 37.8 177.6)">4</text>
<text x="75.2" y="175.5">1k</text>
<text x="132.7" y="177.3">C24</text>
<text x="132.9" y="179.6">100n</text>
<text x="192" y="174.5" transform="rotate(-90 192 174.5)">3</text>
<text x="194.6" y="174.5" transform="rotate(-90 194.6 174.5)">1</text>
<text x="227.6" y="174.5" transform="rotate(-90 227.6 174.5)">3</text>
<text x="230.1" y="174.5" transform="rotate(-90 230.1 174.5)">1</text>
<text x="6.7" y="182">D</text>
<text x="55.3" y="185.8">SW10</text>
<text x="271.4" y="182">D</text>
<text x="31.3" y="209.2">1</text>
<text x="81.4" y="209.2">2</text>
<text x="131.3" y="209.2">3</text>
<text x="181.4" y="209.2">4</text>
<text x="231.3" y="209.2">5</text>
</g>
</svg>
